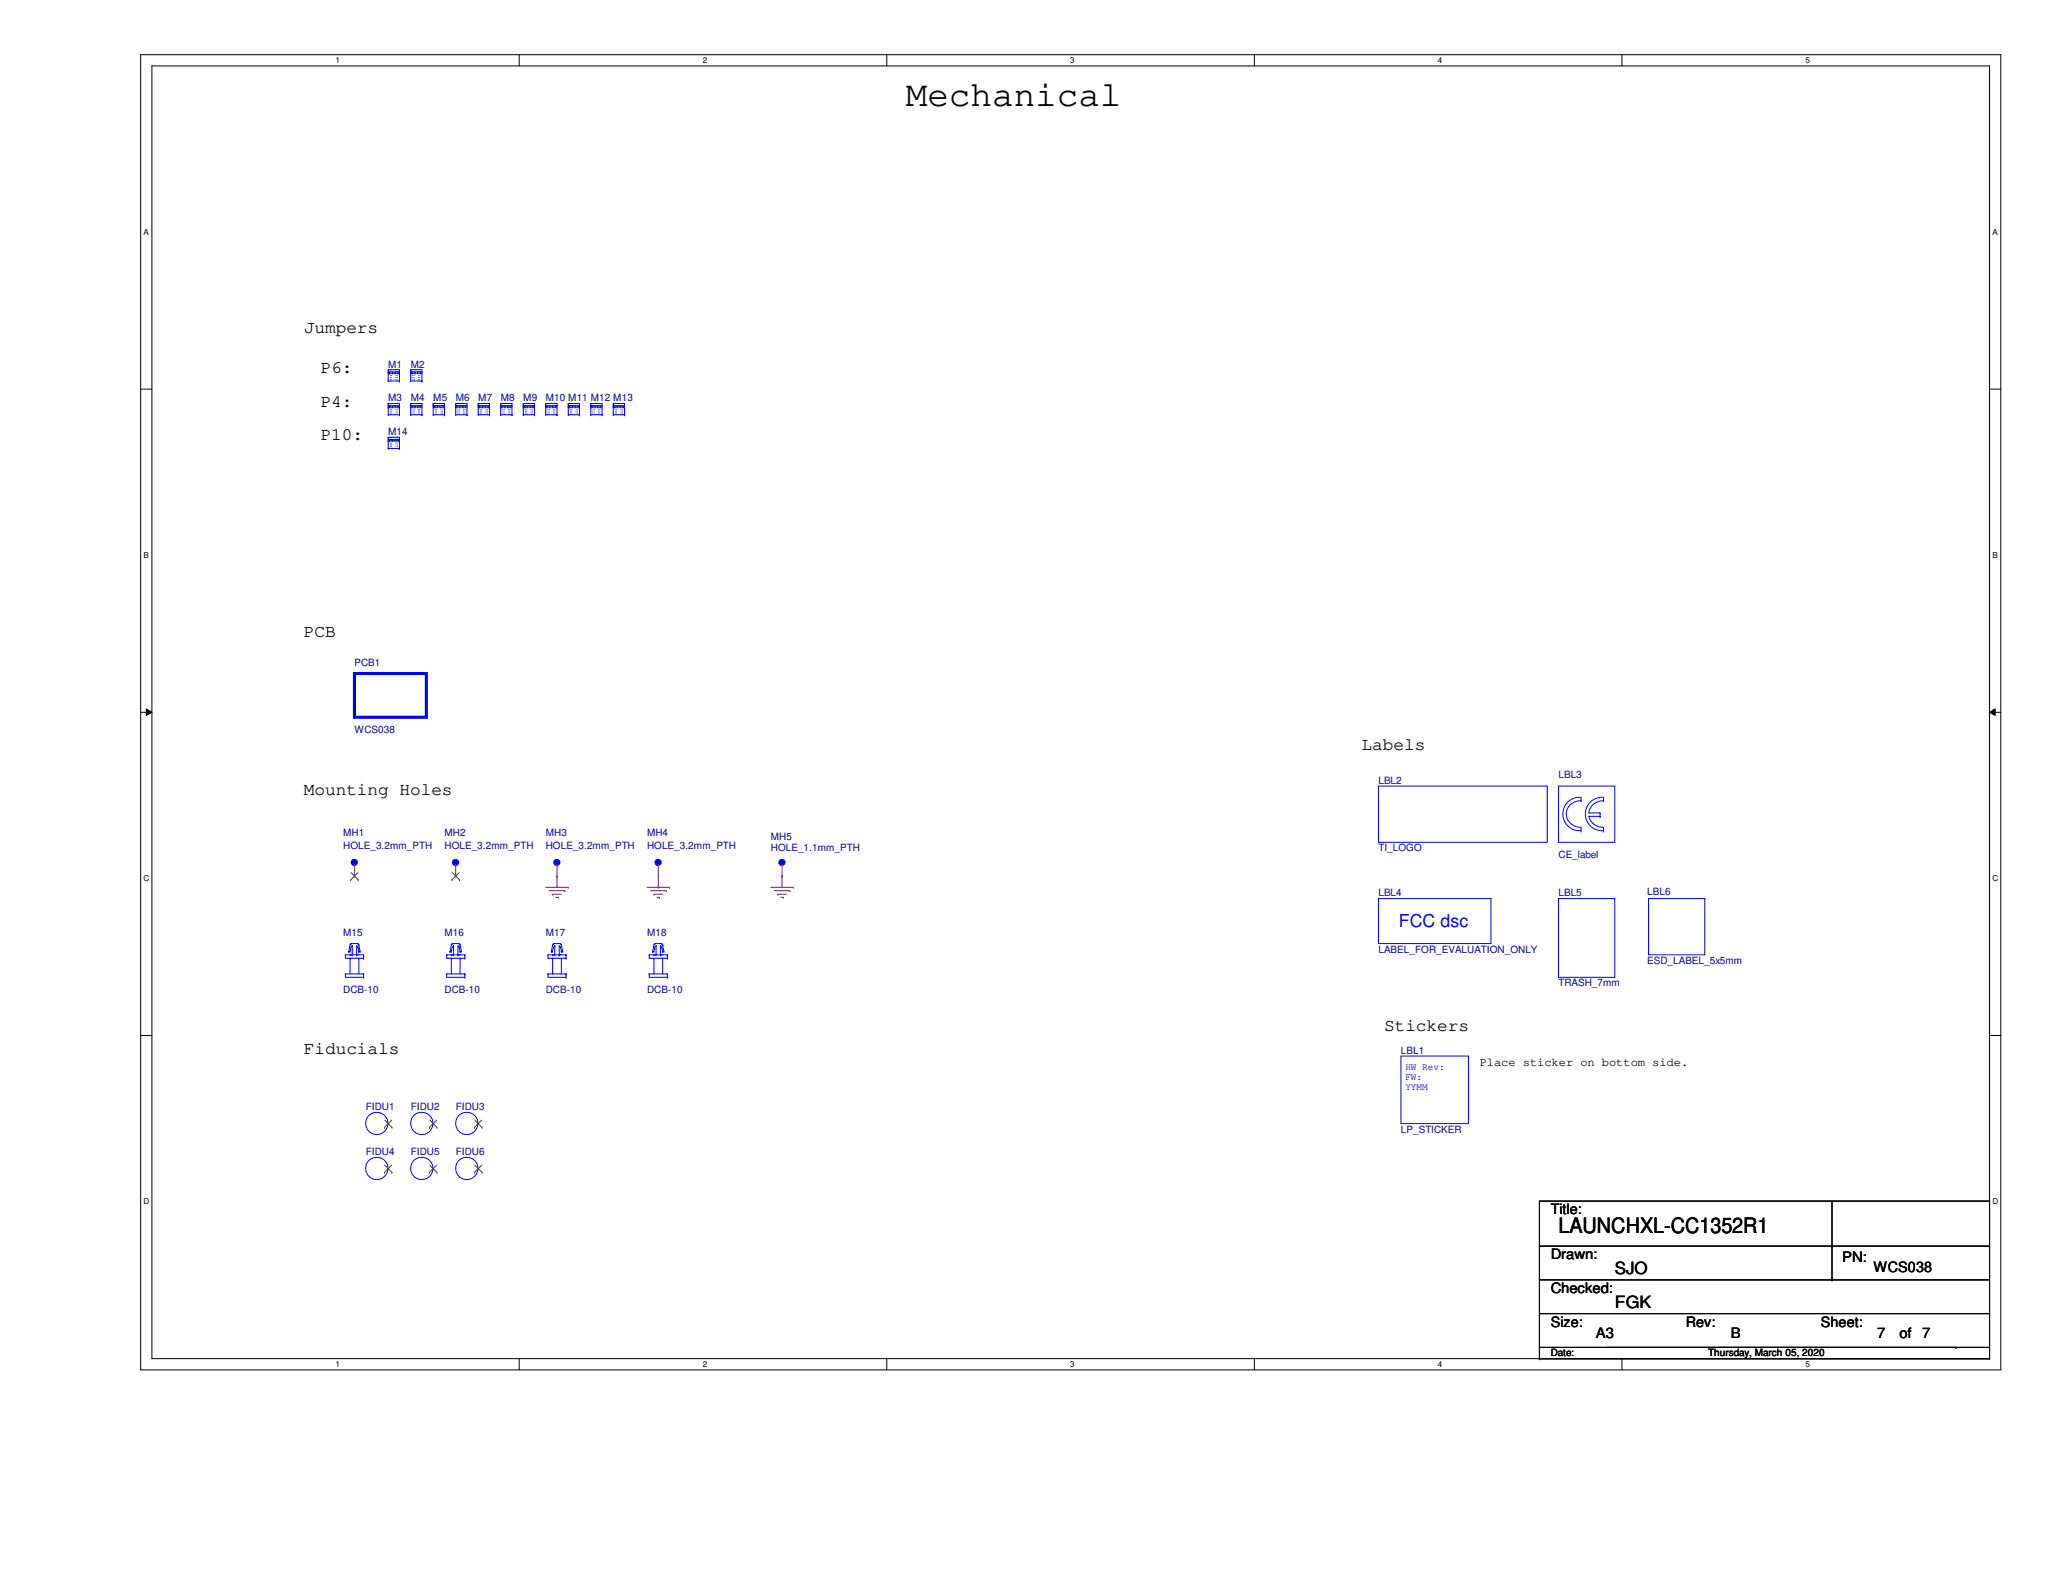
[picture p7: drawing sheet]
<svg xmlns="http://www.w3.org/2000/svg" width="279mm" height="216mm" viewBox="0 0 279 216" stroke-linecap="round" stroke-linejoin="round" font-family="sans-serif">
<path d="M19.1 7.4h251.9v178.1h-251.9zM20.6 8.9h248.9v175.1h-248.9z" fill="none" stroke="#000" stroke-width=".14"/>
<g fill="#fff">
<path d="M45.4 7.6h.6v1.2h-.6z"/>
<path d="M45.4 184.2h.6v1.2h-.6z"/>
</g>
<path d="M70.3 7.4v1.5M70.3 184v1.5" fill="none" stroke="#000" stroke-width=".14"/>
<g fill="#fff">
<path d="M95.2 7.6h.6v1.2h-.6z"/>
<path d="M95.2 184.2h.6v1.2h-.6z"/>
</g>
<path d="M120.1 7.4v1.5M120.1 184v1.5" fill="none" stroke="#000" stroke-width=".14"/>
<g fill="#fff">
<path d="M144.9 7.6h.6v1.2h-.6z"/>
<path d="M144.9 184.2h.6v1.2h-.6z"/>
</g>
<path d="M169.9 7.4v1.5M169.9 184v1.5" fill="none" stroke="#000" stroke-width=".14"/>
<g fill="#fff">
<path d="M194.7 7.6h.6v1.2h-.6z"/>
<path d="M194.7 184.2h.6v1.2h-.6z"/>
</g>
<path d="M219.7 7.4v1.5M219.7 184v1.5" fill="none" stroke="#000" stroke-width=".14"/>
<g fill="#fff">
<path d="M244.5 7.6h.6v1.2h-.6z"/>
<path d="M244.5 184.2h.6v1.2h-.6z"/>
<path d="M19.4 30.8h.8v1.2h-.8z"/>
<path d="M269.8 30.8h.8v1.2h-.8z"/>
<path d="M19.4 74.6h.8v1.2h-.8z"/>
<path d="M269.8 74.6h.8v1.2h-.8z"/>
</g>
<path d="M19.1 52.7h1.5M269.5 52.7h1.5" fill="none" stroke="#000" stroke-width=".14"/>
<g fill="#fff">
<path d="M19.4 118.4h.8v1.1h-.8z"/>
<path d="M269.8 118.4h.8v1.1h-.8z"/>
</g>
<path d="M19.1 96.5h1.5M19.8 96l.8 .5-.8 .4zM269.5 96.5l.7-.5v.9zM269.5 96.5h1.5" fill="none" stroke="#000" stroke-width=".14"/>
<path d="M19.8 96l.8 .5-.8 .4zM269.5 96.5l.7-.5v.9z" fill="#000"/>
<g fill="#fff">
<path d="M19.4 162.1h.8v1.2h-.8z"/>
<path d="M269.8 162.1h.8v1.2h-.8z"/>
</g>
<g fill="none" stroke="#000" stroke-width=".14">
<path d="M19.1 140.2h1.5M269.5 140.2h1.5M208.5 162.7h61v19.8h-61zM208.5 168.8h61M208.5 173.4h61M208.5 177.9h61M248.1 168.8h.1M248.1 173.4h.1M248.1 162.7v10.7M269.5 168.8h.1M269.5 173.4h.1M269.5 177.9h.1"/>
<path d="M208.5 184h.1M208.5 182.5v1.5M208.5 184h61M217.6 182.5h47.3M264.9 182.5h.1M269.5 184h.1M269.5 182.5h.1M269.5 182.5v1.5"/>
</g>
<g fill="none" stroke="#f00" stroke-width=".14">
<path d="M48 118.7h.1M48 117.1v1.6M61.7 118.7h.1M61.7 117.1v1.6M75.4 118.7h.1M75.4 117.1v1.6M89.2 118.7h.1M89.2 117.1v1.6M105.9 118.7h.1M105.9 117.1v1.6M73.9 120.2h3.1M74.4 120.6h2.1"/>
<path d="M74.8 121.1h.1M74.8 121.1h1.2M75.3 121.5h.3M75.6 121.5h.1M76.5 120.6h.1M77 120.2h.1M87.6 120.2h3.1M88.1 120.6h2.1M88.6 121.1h.1M88.6 121.1h1.1M89 121.5h.3M89.3 121.5h.1"/>
<path d="M90.2 120.6h.1M90.7 120.2h.1M104.4 120.2h3M104.9 120.6h2.1M105.3 121.1h.1M105.3 121.1h1.2M105.7 121.5h.4M106.1 121.5h.1M107 120.6h.1M107.4 120.2h.1M52.6 158.3h.1M52.6 152.2h.1"/>
<path d="M58.7 158.3h.1M58.7 152.2h.1M64.8 152.2h.1M64.8 158.3h.1"/>
</g>
<g fill="none" stroke="#00f" stroke-width=".14">
<path d="M52.6 50.1h.1M52.6 51.6h.1M52.6 50.5h.1M52.6 50.4h.1M52.6 54.7h.1M52.6 56.2h.1M52.6 55.1h.1M52.6 54.9h.1M52.6 59.2h.1M52.6 59.7h.1M52.6 59.5h.1M52.6 56.2h1.5"/>
<path d="M52.6 54.7h1.5v.2M52.6 55.1h1.5v1.1M52.6 54.9h1.5M52.6 51.6h1.5M52.6 50.1h1.5v.3M52.6 50.5h1.5v1.1M52.6 59.2h1.5v.3M52.6 59.7h1.5v1M52.6 50.1v.3M52.6 50.5v1.1M52.6 54.7v.2M52.6 55.1v1.1"/>
<path d="M52.6 59.2v.3M52.6 59.7v1M52.6 50.4h1.5M52.6 59.5h1.5M52.7 50.5h.1M52.7 55.1h.1M52.7 59.7h.1M52.7 50.4v.1M52.7 54.9v.2M52.7 59.5v.2M53.2 50.5h.1M53.2 55.1h.1"/>
<path d="M53.2 59.7h.1M53.2 50.4v.1M53.2 54.9v.2M53.2 59.5v.2M53.5 50.5h.1M53.5 55.1h.1M53.5 59.7h.1M53.5 50.4v.1M53.5 54.9v.2M53.5 59.5v.2M53.9 50.5h.1M53.9 55.1h.1"/>
<path d="M53.9 59.7h.1M53.9 50.4v.1M53.9 54.9v.2M53.9 59.5v.2M54.1 51.6h.1M54.1 50.4h.1M54.1 56.2h.1M54.1 54.9h.1M54.1 59.5h.1M55.6 50.1h.1M55.6 51.6h.1M55.6 50.5h.1"/>
<path d="M55.6 50.4h.1M55.6 54.7h.1M55.6 56.2h.1M55.6 55.1h.1M55.6 54.9h.1M55.6 56.2h1.6M55.6 54.7h1.6v.2M55.6 55.1h1.6v1.1M55.6 54.9h1.6M55.6 51.6h1.6M55.6 50.1h1.6v.3M55.6 50.5h1.6v1.1"/>
<path d="M55.6 50.4h1.6M55.6 50.1v.3M55.6 50.5v1.1M55.6 54.7v.2M55.6 55.1v1.1M55.8 50.5h.1M55.8 55.1h.1M55.8 50.4v.1M55.8 54.9v.2M56.2 50.5h.1M56.2 55.1h.1M56.2 50.4v.1"/>
<path d="M56.2 54.9v.2M56.6 50.5h.1M56.6 55.1h.1M56.6 50.4v.1M56.6 54.9v.2M57 50.5h.1M57 55.1h.1M57 50.4v.1M57 54.9v.2M57.2 51.6h.1M57.2 50.4h.1M57.2 56.2h.1"/>
<path d="M57.2 54.9h.1M58.7 54.7h.1M58.7 56.2h.1M58.7 55.1h.1M58.7 54.9h.1M58.7 56.2h1.5M58.7 54.7h1.5v.2M58.7 55.1h1.5v1.1M58.7 54.9h1.5M58.7 54.7v.2M58.7 55.1v1.1M58.8 55.1h.1"/>
<path d="M58.8 54.9v.2M59.3 55.1h.1M59.3 54.9v.2M59.6 55.1h.1M59.6 54.9v.2M60 55.1h.1M60 54.9v.2M60.2 56.2h.1M60.2 54.9h.1M61.7 54.7h.1M61.7 56.2h.1M61.7 55.1h.1"/>
<path d="M61.7 54.9h.1M61.7 56.2h1.5M61.7 54.7h1.5v.2M61.7 55.1h1.5v1.1M61.7 54.9h1.5M61.7 54.7v.2M61.7 55.1v1.1M61.9 55.1h.1M61.9 54.9v.2M62.3 55.1h.1M62.3 54.9v.2M62.7 55.1h.1"/>
<path d="M62.7 54.9v.2M63.1 55.1h.1M63.1 54.9v.2M63.2 56.2h.1M63.2 54.9h.1M64.8 54.7h.1M64.8 56.2h.1M64.8 55.1h.1M64.8 54.9h.1M64.8 56.2h1.5M64.8 54.7h1.5v.2M64.8 55.1h1.5v1.1"/>
<path d="M64.8 54.9h1.5M64.8 54.7v.2M64.8 55.1v1.1M64.9 55.1h.1M64.9 54.9v.2M65.4 55.1h.1M65.4 54.9v.2M65.7 55.1h.1M65.7 54.9v.2M66.1 55.1h.1M66.1 54.9v.2M66.3 56.2h.1"/>
<path d="M66.3 54.9h.1M67.8 54.7h.1M67.8 56.2h.1M67.8 55.1h.1M67.8 54.9h.1M67.8 56.2h1.5M67.8 54.7h1.5v.2M67.8 55.1h1.5v1.1M67.8 54.9h1.5M67.8 54.7v.2M67.8 55.1v1.1M68 55.1h.1"/>
<path d="M68 54.9v.2M68.4 55.1h.1M68.4 54.9v.2M68.7 55.1h.1M68.7 54.9v.2M69.2 55.1h.1M69.2 54.9v.2M69.3 56.2h.1M69.3 54.9h.1M70.9 54.7h.1M70.9 56.2h.1M70.9 55.1h.1"/>
<path d="M70.9 54.9h.1M70.9 56.2h1.5M70.9 54.7h1.5v.2M70.9 55.1h1.5v1.1M70.9 54.9h1.5M70.9 54.7v.2M70.9 55.1v1.1M71 55.1h.1M71 54.9v.2M71.5 55.1h.1M71.5 54.9v.2M71.8 55.1h.1"/>
<path d="M71.8 54.9v.2M72.2 55.1h.1M72.2 54.9v.2M72.4 56.2h.1M72.4 54.9h.1M73.9 54.7h.1M73.9 56.2h.1M73.9 55.1h.1M73.9 54.9h.1M73.9 56.2h1.5M73.9 54.7h1.5v.2M73.9 55.1h1.5v1.1"/>
<path d="M73.9 54.7v.2M73.9 55.1v1.1M73.9 54.9h1.5M74.1 55.1h.1M74.1 54.9v.2M74.5 55.1h.1M74.5 54.9v.2M74.8 55.1h.1M74.8 54.9v.2M75.3 55.1h.1M75.3 54.9v.2M75.4 56.2h.1"/>
<path d="M75.4 54.9h.1M77 54.7h.1M77 56.2h.1M77 55.1h.1M77 54.9h.1M77 56.2h1.5M77 54.7h1.5v.2M77 55.1h1.5v1.1M77 54.9h1.5M77 54.7v.2M77 55.1v1.1M77.1 55.1h.1"/>
<path d="M77.1 54.9v.2M77.6 55.1h.1M77.6 54.9v.2M77.9 55.1h.1M77.9 54.9v.2M78.3 55.1h.1M78.3 54.9v.2M78.5 56.2h.1M78.5 54.9h.1M80 54.7h.1M80 56.2h.1M80 55.1h.1"/>
<path d="M80 54.9h.1M80 56.2h1.5M80 54.7h1.5v.2M80 55.1h1.5v1.1M80 54.9h1.5M80 54.7v.2M80 55.1v1.1M80.2 55.1h.1M80.2 54.9v.2M80.6 55.1h.1M80.6 54.9v.2M80.9 55.1h.1"/>
<path d="M80.9 54.9v.2M81.4 55.1h.1M81.4 54.9v.2M81.5 56.2h.1M81.5 54.9h.1M83.1 54.7h.1M83.1 56.2h.1M83.1 55.1h.1M83.1 54.9h.1M83.1 56.2h1.5M83.1 54.7h1.5v.2M83.1 55.1h1.5v1.1"/>
<path d="M83.1 54.9h1.5M83.1 54.7v.2M83.1 55.1v1.1M83.2 55.1h.1M83.2 54.9v.2M83.7 55.1h.1M83.7 54.9v.2M84 55.1h.1M84 54.9v.2M84.4 55.1h.1M84.4 54.9v.2M84.6 56.2h.1"/>
<path d="M84.6 54.9h.1M52.6 60.7h.1M52.6 60.7h1.5M54.1 60.7h.1M47.9 116.7h.2v.1l-.1 .1h-.1zM48 116.8h.1M48 116.8v.3M61.6 116.7h.2v.1l-.1 .1h-.1zM61.7 116.8h.1M61.7 116.8v.3M75.3 116.7h.2l.1 .1-.2 .1h-.1zM75.4 116.8h.1"/>
<path d="M75.4 116.8v.3M89 116.7h.2l.1 .1-.2 .1h-.1zM89.2 116.8h.1M89.2 116.8v.3M105.8 116.7h.2v.1l-.1 .1h-.1zM105.9 116.8h.1M105.9 116.8v.3M186.7 106.5h22.9v7.6h-22.9zM211.1 106.5h7.6v7.6h-7.6zM214.1 108.5v-.5a2.25 2.25 0 0 0-2.4 2.2 2.25 2.25 0 0 0 2.4 2.3M214.1 108.5a1.81 1.81 0 0 0-2 1.8 1.81 1.81 0 0 0 2 1.8M214.1 108.5h.1"/>
<path d="M214.1 112.6h.1M214.1 112.1v.5M215.2 110.5a1.96 1.96 0 0 0 2 1.6M215.2 110.6h1.5M216.7 110.1h.1M216.7 110.6h.1M216.7 110.1v.5M217.2 108.5a1.93 1.93 0 0 0-2 1.6h1.5M217.2 108.5v-.5a2.25 2.25 0 0 0-2.5 2.2 2.25 2.25 0 0 0 2.4 2.3M217.2 112.6h.1M217.2 108.5h.1M217.2 112.1v.5"/>
<path d="M46.8 129.3h.1M46.8 131.9h.1M46.8 129.3h2.4M46.8 129.3v.5h2.4M46.8 131.9v.5h2.4M46.8 131.9h2.4M47.2 128.9h.1M47.2 128.9h.2M47.4 129.8h.1M47.4 129.3h.1M47.4 128.9h.1M47.4 129.8v2.1"/>
<path d="M47.5 127.8h.1M47.5 127.8h1M47.5 127.8l-.1 .2-.2 .9M47.7 129.3h.1M47.7 128.1h.1M47.7 128.1v1.2M47.7 128.1l-.2 .2-.1 .6M48.3 129.3h.1M48.5 127.8h.1M48.5 128.3h.1M48.5 128.3l-.2-.2v1.2M48.5 127.8l.1 .2"/>
<path d="M48.5 128.3l.1 .6M48.6 128.9h.1M48.6 128h.1M48.6 129.8h.1M48.6 128.9h.2M48.6 128l.2 .9M48.6 129.8v2.1M48.8 128.9h.1M49.2 129.3h.1M49.2 129.8h.1M49.2 131.9h.1M49.2 132.4h.1"/>
<path d="M49.2 129.3v.5M49.2 131.9v.5M60.5 129.3h.1M60.5 131.9h.1M60.5 129.3h2.4M60.5 129.3v.5h2.4M60.5 131.9v.5h2.4M60.5 131.9h2.4M61 128.9h.1M61.1 129.8h.1M61.1 129.3h.1M61.1 128.9h.1"/>
<path d="M61.1 129.8v2.1M61.3 127.8h.1M61.3 127.8h.9M61.3 127.8l-.2 .2-.1 .9M61.4 129.3h.1M61.4 128.1h.1M61.4 128.1v1.2M61.4 128.1l-.1 .2-.2 .6M62 129.3h.1M62.2 127.8h.1M62.2 128.3h.1M62.2 128.3l-.2-.2v1.2"/>
<path d="M62.2 127.8l.1 .2M62.2 128.3l.1 .6M62.3 128.9h.1M62.3 128h.1M62.3 129.8h.1M62.3 128.9h.2M62.3 128l.2 .9M62.3 129.8v2.1M62.5 128.9h.1M62.9 129.3h.1M62.9 129.8h.1M62.9 131.9h.1"/>
<path d="M62.9 132.4h.1M62.9 129.3v.5M62.9 131.9v.5M74.2 129.3h.1M74.2 131.9h.1M74.2 129.3h2.5M74.2 129.3v.5h2.5M74.2 131.9v.5h2.5M74.2 131.9h2.5M74.7 128.9h.1M74.8 129.8h.1M74.8 129.3h.1"/>
<path d="M74.8 128.9h.1M74.8 129.8v2.1M75 127.8h.1M75 127.8h.9M75 127.8l-.2 .2-.1 .9M75.1 129.3h.1M75.1 128.1h.1M75.1 128.1v1.2M75.1 128.1l-.1 .2-.2 .6M75.7 129.3h.1M75.9 127.8h.1M75.9 128.3h.1"/>
<path d="M75.9 128.3l-.2-.2v1.2M75.9 127.8l.1 .2M75.9 128.3l.1 .6M76 128.9h.1M76 128h.1M76 129.8h.1M76 128.9h.2M76 128l.2 .9M76 129.8v2.1M76.2 128.9h.1M76.7 129.3h.1M76.7 129.8h.1"/>
<path d="M76.7 131.9h.1M76.7 132.4h.1M76.7 129.3v.5M76.7 131.9v.5M87.9 129.3h.1M87.9 131.9h.1M87.9 129.3h2.5M87.9 129.3v.5h2.5M87.9 131.9v.5h2.5M87.9 131.9h2.5M88.4 128.9h.1M88.4 128.9h.2"/>
<path d="M88.6 129.8h.1M88.6 129.3h.1M88.6 128.9h.1M88.6 129.8v2.1M88.7 127.8h.1M88.7 127.8h.9M88.7 127.8l-.1 .2-.2 .9M88.9 129.3h.1M88.9 128.1h.1M88.9 128.1v1.2M88.9 128.1l-.2 .2-.1 .6M89.5 129.3h.1"/>
<path d="M89.6 127.8h.1M89.6 128.3h.1M89.6 128.3l-.1-.2v1.2M89.6 127.8l.1 .2M89.6 128.3l.1 .6M89.7 128.9h.1M89.7 128h.1M89.7 129.8h.1M89.7 128.9h.2M89.7 128l.2 .9M89.7 129.8v2.1M89.9 128.9h.1"/>
<path d="M90.4 129.3h.1M90.4 129.8h.1M90.4 131.9h.1M90.4 132.4h.1M90.4 129.3v.5M90.4 131.9v.5M186.7 121.7h15.2v6.1h-15.2zM211.1 121.7h7.6v10.7h-7.6zM223.3 121.7h7.6v7.6h-7.6zM189.7 143h9.2v9.2h-9.2z"/>
<circle cx="51" cy="158.3" r="1.51"/>
<circle cx="51" cy="152.2" r="1.51"/>
<circle cx="57.1" cy="158.3" r="1.51"/>
<circle cx="57.1" cy="152.2" r="1.51"/>
<circle cx="63.2" cy="158.3" r="1.51"/>
<circle cx="63.2" cy="152.2" r="1.51"/>
</g>
<g fill="none" stroke="#00f" stroke-width=".14" stroke-dasharray="0 .3">
<path d="M52.9 50.1v1.5M52.9 51.6h.1M52.9 54.7v1.5M52.9 56.2h.1M52.9 59.2v1.5M53 50.1v1.5M53 51.6h.1M53 54.7v1.5M53 56.2h.1M53 59.2v1.5M53.6 50.1v1.5M53.6 51.6h.1"/>
<path d="M53.6 54.7v1.5M53.6 56.2h.1M53.6 59.2v1.5M53.8 50.1v1.5M53.8 51.6h.1M53.8 54.7v1.5M53.8 56.2h.1M53.8 59.2v1.5M55.9 50.1v1.5M55.9 51.6h.1M55.9 54.7v1.5M55.9 56.2h.1"/>
<path d="M56.1 50.1v1.5M56.1 51.6h.1M56.1 54.7v1.5M56.1 56.2h.1M56.7 50.1v1.5M56.7 51.6h.1M56.7 54.7v1.5M56.7 56.2h.1M56.9 50.1v1.5M56.9 51.6h.1M56.9 54.7v1.5M56.9 56.2h.1"/>
<path d="M59 54.7v1.5M59 56.2h.1M59.1 54.7v1.5M59.1 56.2h.1M59.7 54.7v1.5M59.7 56.2h.1M59.9 54.7v1.5M59.9 56.2h.1M62 54.7v1.5M62 56.2h.1M62.2 54.7v1.5M62.2 56.2h.1"/>
<path d="M62.8 54.7v1.5M62.8 56.2h.1M62.9 54.7v1.5M62.9 56.2h.1M65.1 54.7v1.5M65.1 56.2h.1M65.2 54.7v1.5M65.2 56.2h.1M65.8 54.7v1.5M65.8 56.2h.1M66 54.7v1.5M66 56.2h.1"/>
<path d="M68.1 54.7v1.5M68.1 56.2h.1M68.3 54.7v1.5M68.3 56.2h.1M68.9 54.7v1.5M68.9 56.2h.1M69 54.7v1.5M69 56.2h.1M71.2 54.7v1.5M71.2 56.2h.1M71.3 54.7v1.5M71.3 56.2h.1"/>
<path d="M71.9 54.7v1.5M71.9 56.2h.1M72.1 54.7v1.5M72.1 56.2h.1M74.2 54.7v1.5M74.2 56.2h.1M74.4 54.7v1.5M74.4 56.2h.1M75 54.7v1.5M75 56.2h.1M75.1 54.7v1.5M75.1 56.2h.1"/>
<path d="M77.3 54.7v1.5M77.3 56.2h.1M77.4 54.7v1.5M77.4 56.2h.1M78 54.7v1.5M78 56.2h.1M78.2 54.7v1.5M78.2 56.2h.1M80.3 54.7v1.5M80.3 56.2h.1M80.5 54.7v1.5M80.5 56.2h.1"/>
<path d="M81.1 54.7v1.5M81.1 56.2h.1M81.2 54.7v1.5M81.2 56.2h.1M83.4 54.7v1.5M83.4 56.2h.1M83.5 54.7v1.5M83.5 56.2h.1M84.1 54.7v1.5M84.1 56.2h.1M84.3 54.7v1.5M84.3 56.2h.1"/>
<path d="M52.9 60.7h.1M53 60.7h.1M53.6 60.7h.1M53.8 60.7h.1"/>
</g>
<g fill="none" stroke="#804000" stroke-width=".14">
<path d="M47.5 119.2h.1M47.5 118.2l1 1M48.5 118.2l-1 1M48.5 119.2h.1M61.2 119.2h.1M61.3 118.2l.9 1M62.2 118.2l-1 1M62.2 119.2h.1M52.1 158.8h.1M52.1 152.7h.1M52.1 157.8l1 1M52.1 151.7l1 1"/>
<path d="M53 157.8l-.9 1M53 151.7l-.9 1M53.1 158.8h.1M53.1 152.7h.1M58.2 158.8h.1M58.2 152.7h.1M58.2 157.8l1 1M58.2 151.7l1 1M59.1 157.8l-.9 1M59.1 151.7l-.9 1M59.2 158.8h.1M59.2 152.7h.1"/>
<path d="M64.3 152.7h.1M64.3 158.8h.1M64.3 151.7l1 1M64.3 157.8l1 1M65.2 151.7l-.9 1M65.2 157.8l-.9 1M65.3 152.7h.1M65.3 158.8h.1"/>
</g>
<g fill="none" stroke="#00f" stroke-width=".42">
<path d="M48 91.2h9.7v6h-9.7z"/>
<circle cx="48" cy="116.8" r=".29"/>
<circle cx="61.7" cy="116.8" r=".29"/>
<circle cx="75.4" cy="116.8" r=".29"/>
<circle cx="89.1" cy="116.8" r=".29"/>
<circle cx="105.9" cy="116.8" r=".29"/>
</g>
<path d="M75.4 118.7h.1M75.4 118.7v1.5M89.2 118.7v1.5M105.9 118.7h.1M105.9 118.7v1.5M89.2 120.2h.1" fill="none" stroke="#800040" stroke-width=".14"/>
<text font-size="4.9" x="122.7" y="14.3">Mechanical</text>
<text font-size="2.9" x="211.1" y="167">LAUNCHXL-CC1352R1</text>
<g font-size="2.4">
<text x="41.1" y="45.2">Jumpers</text>
<text x="43.4" y="50.5">P6:</text>
<text x="43.4" y="59.6">P10:</text>
<text x="43.4" y="55.1">P4:</text>
<text x="41.1" y="86.3">PCB</text>
<text x="184.4" y="101.6">Labels</text>
<text x="41.1" y="107.7">Mounting Holes</text>
<text x="41.1" y="142.7">Fiducials</text>
<text x="187.5" y="139.7">Stickers</text>
</g>
<text font-size="2.4" fill="#00f" x="189.4" y="125.6">FCC dsc</text>
<g font-size="2.3">
<text x="218.7" y="172.6">SJO</text>
<text x="218.7" y="177.1">FGK</text>
</g>
<g font-size="1.9">
<text x="210" y="164.5">Title:</text>
<text x="210" y="170.6">Drawn:</text>
<text x="249.5" y="170.9">PN:</text>
<text x="253.7" y="172.3">WCS038</text>
<text x="210" y="175.1">Checked:</text>
<text x="210" y="179.7">Size:</text>
<text x="228.3" y="179.7">Rev:</text>
<text x="246.6" y="179.7">Sheet:</text>
<text x="216.1" y="181.2">A3</text>
<text x="234.4" y="181.2">B</text>
<text x="254.2" y="181.2">7</text>
<text x="257.3" y="181.2">of</text>
<text x="260.3" y="181.2">7</text>
</g>
<text font-size="1.7" x="200.4" y="144.4">Place sticker on bottom side.</text>
<g font-size="1.4" fill="#000080">
<text x="52.6" y="49.8">M1</text>
<text x="55.6" y="49.8">M2</text>
<text x="52.6" y="54.4">M3</text>
<text x="52.6" y="58.9">M14</text>
<text x="55.6" y="54.4">M4</text>
<text x="58.7" y="54.4">M5</text>
<text x="61.7" y="54.4">M6</text>
<text x="64.8" y="54.4">M7</text>
<text x="67.8" y="54.4">M8</text>
<text x="70.9" y="54.4">M9</text>
<text x="73.9" y="54.4">M10 M11 M12 M13</text>
<text x="48" y="90.2">PCB1</text>
<text x="48" y="99.3">WCS038</text>
<text x="186.7" y="106.2">LBL2</text>
<text x="211.1" y="105.4">LBL3</text>
<text x="46.5" y="113.2">MH1</text>
<text x="60.2" y="113.2">MH2</text>
<text x="73.9" y="113.2">MH3</text>
<text x="87.6" y="113.2">MH4</text>
<text x="104.4" y="113.8">MH5</text>
<text x="46.5" y="115">HOLE_3.2mm_PTH</text>
<text x="60.2" y="115">HOLE_3.2mm_PTH</text>
<text x="73.9" y="115">HOLE_3.2mm_PTH</text>
<text x="87.6" y="115">HOLE_3.2mm_PTH</text>
<text x="104.4" y="115.3">HOLE_1.1mm_PTH</text>
<text x="186.7" y="115.3">TI_LOGO</text>
<text x="211.1" y="116.2">CE_label</text>
<text x="186.7" y="121.4">LBL4</text>
<text x="211.1" y="121.4">LBL5</text>
<text x="223.1" y="121.2">LBL6</text>
<text x="46.5" y="126.7">M15</text>
<text x="60.2" y="126.7">M16</text>
<text x="73.9" y="126.7">M17</text>
<text x="87.6" y="126.7">M18</text>
<text x="186.7" y="129">LABEL_FOR_EVALUATION_ONLY</text>
<text x="223.1" y="130.6">ESD_LABEL_5x5mm</text>
<text x="46.5" y="134.5">DCB-10</text>
<text x="60.2" y="134.5">DCB-10</text>
<text x="73.9" y="134.5">DCB-10</text>
<text x="87.6" y="134.5">DCB-10</text>
<text x="211.1" y="133.6">TRASH_7mm</text>
<text x="189.7" y="142.7">LBL1</text>
<text x="49.5" y="150.4">FIDU1</text>
<text x="55.6" y="150.4">FIDU2</text>
<text x="61.7" y="150.4">FIDU3</text>
<text x="189.7" y="153.4">LP_STICKER</text>
<text x="49.5" y="156.5">FIDU4</text>
<text x="55.6" y="156.5">FIDU5</text>
<text x="61.7" y="156.5">FIDU6</text>
</g>
<g font-size="1.4" fill="#00f">
<text x="190.3" y="144.9">HW Rev:</text>
<text x="190.3" y="146.3">FW:</text>
<text x="190.3" y="147.7">YYMM</text>
</g>
<g font-size="1.4">
<text x="210" y="183.7">Date:</text>
<text x="231.4" y="183.7">Thursday, March 05, 2020</text>
</g>
<g font-size="1.1">
<text x="45.4" y="8.6">1</text>
<text x="95.2" y="8.6">2</text>
<text x="144.9" y="8.6">3</text>
<text x="194.7" y="8.6">4</text>
<text x="244.5" y="8.6">5</text>
<text x="19.4" y="31.8">A</text>
<text x="269.8" y="31.8">A</text>
<text x="19.4" y="75.6">B</text>
<text x="269.8" y="75.6">B</text>
<text x="19.4" y="119.3">C</text>
<text x="269.8" y="119.3">C</text>
<text x="19.4" y="163.1">D</text>
<text x="269.8" y="163.1">D</text>
<text x="45.4" y="185.2">1</text>
<text x="95.2" y="185.2">2</text>
<text x="144.9" y="185.2">3</text>
<text x="194.7" y="185.2">4</text>
<text x="244.5" y="185.2">5</text>
</g>
</svg>
